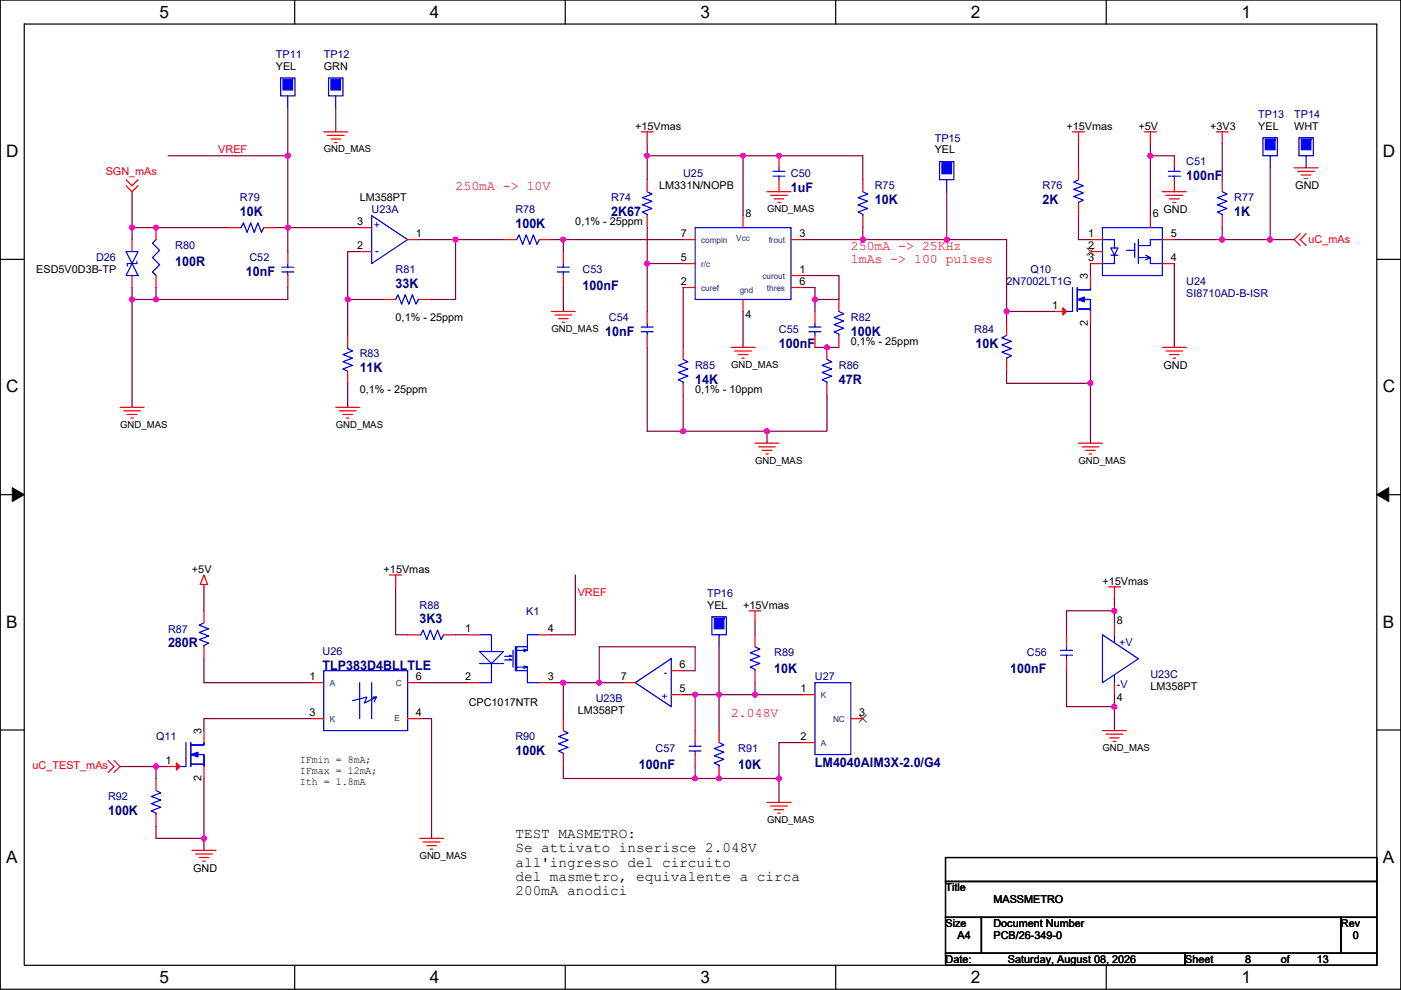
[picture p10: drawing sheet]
<svg xmlns="http://www.w3.org/2000/svg" width="297mm" height="210mm" viewBox="0 0 297 210" stroke-linecap="round" stroke-linejoin="round" font-family="sans-serif">
<path d="M.1 0h296.9v209.8h-296.9zM5.1 5.1h286.8v199.6h-286.8z" fill="none" stroke="#000" stroke-width=".25"/>
<g fill="#fff">
<path d="M33.8 .5h2v4.1h-2z"/>
<path d="M33.8 205.3h2v4h-2z"/>
</g>
<path d="M62.5 0v5.1M62.5 204.7v5.1" fill="none" stroke="#000" stroke-width=".25"/>
<g fill="#fff">
<path d="M91.1 .5h2.1v4.1h-2.1z"/>
<path d="M91.1 205.3h2.1v4h-2.1z"/>
</g>
<path d="M119.8 0v5.1M119.8 204.7v5.1" fill="none" stroke="#000" stroke-width=".25"/>
<g fill="#fff">
<path d="M148.5 .5h2v4.1h-2z"/>
<path d="M148.5 205.3h2v4h-2z"/>
</g>
<path d="M177.2 0v5.1M177.2 204.7v5.1" fill="none" stroke="#000" stroke-width=".25"/>
<g fill="#fff">
<path d="M205.8 .5h2.1v4.1h-2.1z"/>
<path d="M205.8 205.3h2.1v4h-2.1z"/>
</g>
<path d="M234.5 0v5.1M234.5 204.7v5.1" fill="none" stroke="#000" stroke-width=".25"/>
<g fill="#fff">
<path d="M263.2 .5h2v4.1h-2z"/>
<path d="M263.2 205.3h2v4h-2z"/>
<path d="M1.3 30.1h2.7v4h-2.7z"/>
<path d="M293.2 30.1h2.6v4h-2.6z"/>
<path d="M1.3 80h2.7v4h-2.7z"/>
<path d="M293.2 80h2.6v4h-2.6z"/>
</g>
<path d="M.1 55h5M291.9 55h5.1" fill="none" stroke="#000" stroke-width=".25"/>
<g fill="#fff">
<path d="M1.3 129.9h2.5v4h-2.5z"/>
<path d="M293.2 129.9h2.4v4h-2.4z"/>
</g>
<path d="M.1 104.9h5M291.9 104.9h5.1" fill="none" stroke="#000" stroke-width=".25"/>
<path d="M2.6 103.4l2.5 1.5-2.5 1.5zM291.9 104.9l2.5-1.5v3z" fill="#000" stroke="#000" stroke-width=".21"/>
<g fill="#fff">
<path d="M1.3 179.8h2.5v4.1h-2.5z"/>
<path d="M293.2 179.8h2.4v4.1h-2.4z"/>
</g>
<path d="M.1 154.8h5M291.9 154.8h5.1M200.5 181.9h91.4v5.1h-91.4zM200.5 187h91.4v7.6h-91.4zM200.5 194.6h7.6v7.6h-7.6zM208.1 194.6h76.2v7.6h-76.2zM284.3 194.6h7.6v7.6h-7.6zM200.5 202.2h50.8v2.5h-50.8zM251.3 202.2h40.6v2.5h-40.6z" fill="none" stroke="#000" stroke-width=".25"/>
<g fill="none" stroke="#f00" stroke-width=".25">
<path d="M26.7 39.4l1.3 1.3 1.3-1.3M26.7 38.1l1.3 1.3 1.3-1.3M61 22.9h.1M68.6 28h5.1M69.4 28.7h3.6M70.2 29.5h2M70.9 30.2h.5M71.2 22.9h.1M136 28h2.5M137.2 28v2.5M137.2 38.1v2.6M165.2 38.1v2.6"/>
<path d="M165.2 33v2.6M182.9 38.1v2.6M227.4 28h2.5M228.7 28v2.5M228.7 35.6v2.5M242.6 28h2.6M243.9 28v2.5M249 33v2.6M249 38.1v2.6M257.9 28h2.5M259.1 28v2.5M259.1 38.1v2.6"/>
<path d="M269.3 35.6h.1M274.4 35.6h5.1M275.1 36.3h3.6M275.9 37.1h2M276.7 37.9h.5M276.9 35.6h.1M28 58.4v2.6M28 50.8v2.6M33.1 58.4v2.6M33.1 48.3v2.5M48.3 48.3h2.6M55.9 48.3h2.6"/>
<path d="M61 58.4v2.6M61 53.4v2.5M76.3 53.4h2.5M76.3 48.3h2.5M86.4 50.8h2.6M106.7 50.8h2.6M114.4 50.8h2.5M119.4 53.4v2.5M119.4 58.4v2.6M137.2 45.7v2.6M144.8 55.9h2.6M144.8 50.8h2.6"/>
<path d="M157.5 45.7v2.6M162.6 40.7h5.1M163.4 41.4h3.5M164.1 42.2h2.1M164.9 42.9h.5M167.7 58.4h2.5M167.7 50.8h2.5M182.9 45.7v2.6M200.7 40.7h.1M228.7 43.2v2.5M231.2 58.4v2.6M231.2 50.8h2.5"/>
<path d="M231.2 55.9h2.5M231.2 53.4h2.5M243.9 45.7v2.6M246.4 55.9h2.6M246.4 50.8h2.6M246.4 40.7h5.1M247.2 41.4h3.6M248 42.2h2M248.7 42.9h.5M259.1 45.7v2.6M275.7 49.6l-1.3 1.2 1.3 1.3M276.9 49.6l-1.2 1.2 1.2 1.3"/>
<path d="M73.7 78.8v2.5M73.7 71.1v2.6M81.3 63.5h2.6M89 63.5h2.5M116.9 66.1h5.1M117.7 66.8h3.5M118.4 67.6h2.1M119.2 68.3h.5M137.2 71.1v2.6M137.2 66.1v2.5M144.8 61h2.6M144.8 73.7v2.5"/>
<path d="M155 73.7h5.1M155.8 74.4h3.5M156.5 75.2h2.1M157.3 76h.5M157.5 63.5v2.6M167.7 61h2.5M172.8 66.1v2.5M172.8 71.1v2.6M175.3 73.7v2.5M177.9 63.5v2.6M177.9 71.1v2.6M213.4 68.6v2.5"/>
<path d="M213.4 76.2v2.6M223.6 66.1h2.5M231.2 66.1v2.5M246.4 73.7h5.1M247.2 74.4h3.6M248 75.2h2M248.7 76h.5M25.5 86.4h5M26.2 87.1h3.6M27 87.9h2M27.7 88.7h.6M71.2 86.4h5.1"/>
<path d="M71.9 87.1h3.6M72.7 87.9h2M73.5 88.7h.5M144.8 81.3v2.5M160.1 94h5.1M160.8 94.8h3.6M161.6 95.5h2M162.4 96.3h.5M175.3 81.3v2.5M228.7 94h5M229.4 94.8h3.6M230.2 95.5h2"/>
<path d="M230.9 96.3h.6M43.2 121.9l.8 2.1h-1.5zM43.2 124v.5M43.2 129.6v2.5M43.2 137.2v2.5M82.6 121.9h2.6M83.9 121.9v2.6M86.4 134.6h2.6M94 134.6h2.6M99.1 134.6h2.6M114.4 134.6h2.5M152.5 137.2h.1"/>
<path d="M158.8 129.6h2.6M160.1 129.6v2.5M160.1 134.6v2.6M226.1 134.6v2.6M226.1 139.7v2.6M235 124.5h2.6M236.3 124.5v2.5M236.3 132.1v2.5M43.2 155v2.5M66.1 144.8h2.5M66.1 152.4h2.5M86.4 144.8h2.6"/>
<path d="M86.4 152.4h2.6M99.1 144.8h2.6M114.4 144.8h2.5M119.4 152.4v2.6M132.1 144.8h2.6M142.3 142.3h2.5M142.3 147.3h2.5M147.4 155v2.5M152.5 155v2.5M160.1 142.3v2.5M170.2 147.3h2.6M170.2 157.5h2.6"/>
<path d="M180.4 152.4h2.5M233.7 155h5.1M234.5 155.7h3.6M235.3 156.5h2M236 157.2h.5M236.3 144.8v2.5M22.9 161.3l1.3 1.3-1.3 1.3M24.2 161.3l1.3 1.3-1.3 1.3M33.1 165.1v2.6M33.1 172.7v2.6M35.6 162.6h2.6M43.2 162.6v2.5"/>
<path d="M89 177.8h5M89.7 178.6h3.6M90.5 179.3h2M119.4 160v2.6M147.4 160v2.6M152.5 162.6v2.5M162.6 170.2h5.1M163.4 171h3.5M164.1 171.7h2.1M164.9 172.5h.5M40.7 180.4h5.1M41.5 181.1h3.5"/>
<path d="M42.2 181.9h2.1M43 182.6h.5M91.2 180.1h.6"/>
</g>
<g fill="none" stroke="#00f" stroke-width=".25">
<path d="M59.5 16.5h3v3.8h-3zM69.7 16.5h3v3.8h-3zM61 20.3v2.6M71.2 20.3v2.6M163.9 37.4h2.5M163.9 36.3h2.5M165.2 35.6v.7M165.2 37.4v.7M199.2 34.3h3v3.8h-3zM200.7 38.1v2.6M228.7 38.1l-1.1 .5 2.1 .8-2.1 .8 2.1 .7-2.1 .8 2.1 .7-1 .5v.3M247.7 36.3h2.6"/>
<path d="M247.7 37.4h2.6M249 37.4v.7M249 35.6v.7M267.8 29.2h3v3.8h-3zM269.3 33v2.6M275.4 29.2h3v3.8h-3zM276.9 33v2.6M26.7 53.4h2.6l-1.3 2.5zM28 55.9l1.3 2.5h-2.6zM29 55.4v.5h-2v.5M33.1 50.8l-.8 .8 1.5 1.5-1.5 1.5 1.5 1.6-1.5 1.5 .8 .7M50.9 48.3h.2l.5-1 .8 2 .7-2 .8 2 .8-2 .7 2 .5-1"/>
<path d="M59.8 57.7h2.5M59.8 56.7h2.5M61 55.9v.8M61 57.7v.7M78.8 45.7l7.6 5.1-7.6 5.1zM109.3 50.8h.2l.5-1 .8 2 .8-2 .7 2 .8-2 .8 2 .5-1M118.2 56.7h2.5M118.2 57.7h2.5M119.4 57.7v.7M119.4 55.9v.8M137.2 40.7l1 .5-2 .7 2 .8-2 .8 2 .7-2 .8 1 .5v.2M147.4 48.3h20.3v15.2h-20.3z"/>
<path d="M182.9 40.7l1.1 .5-2.1 .7 2.1 .8-2.1 .8 2.1 .7-2.1 .8 1 .5v.2M233.7 48.3h12.7v10.1h-12.7zM233.7 50.8h2.6v1.8M235.5 54.1h1.5M235.5 52.6h1.5l-.7 1.5zM236.3 54.1v1.8h-2.6M238.8 53.1h1.8M240.6 51.6v3M241.4 50.8v5.1M241.4 54.6h2.5v1.3h2.5M242.9 54.1l1 .5-1 .5M243.9 54.9h.1"/>
<path d="M246.4 50.8h-2.5v1.3h-2.5M259.1 40.7l1.1 .5-2.1 .7 2.1 .8-2.1 .8 2.1 .7-2.1 .8 1 .5v.2M73.7 73.7v.2l1 .5-2 .8 2 .8-2 .7 2 .8-2 .8 1 .5M83.9 63.5l.5-1 .8 2 .7-2 .8 2 .7-2 .8 2 .5-1h.3M136 70.4h2.5M136 69.4h2.5M137.2 68.6v.8M137.2 70.4v.7M144.8 76.2l1.1 .5-2.1 .8 2.1 .8-2.1 .7 2.1 .8-2.1 .7 1 .5v.3M171.5 69.4h2.5M171.5 70.4h2.5M172.8 70.4v.7"/>
<path d="M172.8 68.6v.8M175.3 76.2l1 .5-2 .8 2 .8-2 .7 2 .8-2 .7 1 .5v.3M177.9 66.1l1 .5-2.1 .7 2.1 .8-2.1 .8 2.1 .7-2.1 .8 1.1 .5v.2M213.4 71.1l-1 .5 2 .8-2 .8 2 .7-2 .8 2 .8-1 .5v.2M227.4 61v5.1h-1.3M228.4 61.5h2.8v-.5v.5h-2.5M228.4 61v5.1M228.4 65.6h2.8M228.7 65.6h2.2M229.7 63.5h1.5v2.6v-2.6h-1M43.2 132.1l-1 .5 2.1 .8-2.1 .7 2.1 .8-2.1 .8 2.1 .7-1.1 .5v.3M89 134.6h.2l.5-1 .8 2.1 .7-2.1 .8 2.1 .8-2.1 .7 2.1 .5-1.1"/>
<path d="M101.7 138.2h5l-2.5 2.5zM101.7 134.6h2.5v3.6M108 139l.5 .2h-1.5M108 139.7l.5 .3h-1.5M108.8 137.9v3.6M109.5 137.2v5.1M109.5 137.9h2.3M111.1 137.7l.7 .2M111.8 137.2h-2.5v5.1h2.5M111.8 137.2v.7M111.8 137.9l-.7 .3M114.4 134.6h-2.6v2.6"/>
<path d="M150.9 130.8h3.1v3.8h-3.1zM152.5 134.6v2.6M160.1 137.2l1 .5-2 .8 2 .7-2 .8 2 .7-2 .8 1 .5v.3M224.8 137.9h2.6M224.8 139h2.6M226.1 139v.7M226.1 137.2v.7M233.7 134.6l7.7 5.1-7.7 5.1zM236.3 134.6v1.6M39.4 157.5v5.1h-1.2M40.4 157.5v5.1M40.7 158h2.5v-.5v.5h-2.8"/>
<path d="M68.6 142.3h17.8v12.7h-17.8zM76.3 144.8v7.6M78.8 144.8v7.6M79.1 147.8h.7l-2.5 1.3 .5-1.3-3.1 .8M79.8 147.8l-.5 1.1M101.7 140.7h5M104.2 140.7v4.1h-2.5M109.5 141.5h2.3M111.1 141.2l.7 .3M111.8 142.3v2.5h2.6M111.8 141.5v.8M111.8 141.5l-.7 .3"/>
<path d="M119.4 155l1.1 .5-2.1 .7 2.1 .8-2.1 .8 2.1 .7-2.1 .8 1 .5v.2M134.7 144.8l7.6-5.1v10.2zM146.1 158.3h2.6M146.1 159.3h2.6M147.4 159.3v.7M147.4 157.5v.8M152.5 157.5l1 .5-2.1 .8 2.1 .7-2.1 .8 2.1 .8-2.1 .7 1.1 .5v.3M172.8 144.8h7.6v15.2h-7.6zM236.3 143.3v1.5M33.1 167.7l1 .5-2 .7 2 .8-2 .8 2 .7-2 .8 1 .5v.2M40.4 162.1h2.8M40.7 162.1h2.3"/>
<path d="M41.7 160h1.5v2.6v-2.6h-1"/>
</g>
<g fill="#00f" stroke="#00f" stroke-width=".25">
<path d="M268.3 29.5v2.3h2v-2.3z" fill-rule="evenodd"/>
<path d="M228.4 63.5l1.5-.5v1z" fill-rule="evenodd"/>
<path d="M40.4 160l1.6-.5v1z" fill-rule="evenodd"/>
<path d="M151.4 131.1v2.3h2.1v-2.3z" fill-rule="evenodd"/>
<path d="M70.2 16.8v2.3h2v-2.3z" fill-rule="evenodd"/>
<path d="M275.9 29.5v2.3h2v-2.3z" fill-rule="evenodd"/>
<path d="M60 16.8v2.3h2v-2.3z" fill-rule="evenodd"/>
<path d="M199.7 34.6v2.3h2v-2.3z" fill-rule="evenodd"/>
</g>
<g fill="#f00" stroke="#f00" stroke-width=".25">
<path d="M225.4 65.3l.7 .8-.7 .7z"/>
<path d="M37.4 161.8l.8 .8-.8 .7z"/>
</g>
<path d="M230.4 52.6l1.6 1.5M232 52.6l-1.6 1.5M182.2 151.7l1.5 1.5M183.7 151.7l-1.5 1.5" fill="none" stroke="#804000" stroke-width=".21"/>
<g fill="none" stroke="#800040" stroke-width=".25">
<path d="M35.6 33h25.4M61 22.9v10.1M61 33v15.3M71.2 22.9v5.1M137.2 30.5v2.5M137.2 33v5.1M137.2 33h20.3M157.5 33h25.4v5.1M157.5 33v12.7M228.7 30.5v5.1M243.9 30.5v2.5M243.9 33v12.7"/>
<path d="M243.9 33h5.1M259.1 30.5v7.6M269.3 35.6v15.2M28 40.7v7.6M28 48.3v2.5M28 48.3h20.3M58.5 48.3h2.5M61 48.3h15.3M61 48.3v5.1M76.3 53.4h-2.6v10.1M89 50.8h7.6M96.6 50.8h10.1"/>
<path d="M96.6 50.8v12.7h-5.1M116.9 50.8h2.5M119.4 50.8h25.4M119.4 50.8v2.6M137.2 55.9v10.2M137.2 55.9h7.6M137.2 48.3v7.6M170.2 58.4h7.7v5.1h-5.1M170.2 50.8h12.7M182.9 48.3v2.5M182.9 50.8h17.8M200.7 50.8h12.7v15.3"/>
<path d="M200.7 40.7v10.1M228.7 45.7v5.1h2.5M231.2 55.9v2.5M249 50.8h10.1M249 55.9v17.8M259.1 50.8h10.2M259.1 48.3v2.5M269.3 50.8h5.1M28 63.5v22.9M28 63.5h5.1M28 61v2.5M33.1 61v2.5"/>
<path d="M61 61v2.5h-27.9M73.7 63.5v7.6M73.7 63.5h7.6M119.4 61v5.1M137.2 73.7v17.8h7.6M144.8 61v12.7M157.5 66.1v7.6M170.2 61h2.6v2.5M172.8 63.5v2.6M177.9 73.7h-5.1M213.4 66.1h10.2M213.4 66.1v2.5"/>
<path d="M213.4 78.8v2.5h17.8M231.2 68.6v12.7M73.7 81.3v5.1M144.8 91.5h17.8M144.8 83.8v7.7M162.6 91.5v2.5M175.3 83.8v7.7h-12.7M231.2 81.3v12.7M43.2 124.5v5.1M43.2 139.7v5.1h22.9M83.9 124.5v10.1h2.5M96.6 134.6h2.5"/>
<path d="M122 121.9v12.7h-5.1M152.5 137.2v10.1h-5.1v7.7M160.1 132.1v2.5M236.3 127v2.6M236.3 129.6h-10.2v5M236.3 129.6v2.5M66.1 152.4h-22.9v2.6M89 152.4h2.5v25.4M89 144.8h10.1M116.9 144.8h2.5M127.1 144.8h-7.7v7.6M127.1 144.8h5"/>
<path d="M144.8 147.3h2.6M144.8 142.3h2.6v-5.1h-20.3v7.6M160.1 147.3h10.1M160.1 144.8v2.5M160.1 147.3h-7.6v7.7M170.2 157.5h-5v7.6M226.1 142.3v7.6h10.2M236.3 147.3v2.6M236.3 149.9v5.1M25.5 162.6h7.6M33.1 162.6h2.5M33.1 162.6v2.5"/>
<path d="M33.1 175.3v2.5h10.1M43.2 165.1v12.7M43.2 177.8v2.6M119.4 162.6v2.5h28M147.4 165.1h17.8M147.4 162.6v2.5M165.2 165.1v5.1"/>
</g>
<g fill="#f0f" stroke="#f0f" stroke-width=".25">
<circle cx="61" cy="33" r=".5"/>
<circle cx="243.9" cy="33" r=".5"/>
<circle cx="157.5" cy="33" r=".5"/>
<circle cx="137.2" cy="33" r=".5"/>
<circle cx="165.1" cy="33" r=".5"/>
<circle cx="33.1" cy="48.3" r=".5"/>
<circle cx="61" cy="48.3" r=".5"/>
<circle cx="96.6" cy="50.8" r=".5"/>
<circle cx="119.4" cy="50.8" r=".5"/>
<circle cx="182.9" cy="50.8" r=".5"/>
<circle cx="200.7" cy="50.8" r=".5"/>
<circle cx="213.4" cy="66" r=".5"/>
<circle cx="259.1" cy="50.8" r=".5"/>
<circle cx="269.3" cy="50.8" r=".5"/>
<circle cx="137.2" cy="55.9" r=".5"/>
<circle cx="28" cy="63.5" r=".5"/>
<circle cx="33.1" cy="63.5" r=".5"/>
<circle cx="73.7" cy="63.5" r=".5"/>
<circle cx="172.8" cy="63.5" r=".5"/>
<circle cx="175.3" cy="73.7" r=".5"/>
<circle cx="231.2" cy="81.3" r=".5"/>
<circle cx="162.6" cy="91.4" r=".5"/>
<circle cx="144.8" cy="91.4" r=".5"/>
<circle cx="236.3" cy="129.5" r=".5"/>
<circle cx="236.3" cy="149.9" r=".5"/>
<circle cx="33.1" cy="162.6" r=".5"/>
<circle cx="43.2" cy="177.8" r=".5"/>
<circle cx="147.4" cy="147.3" r=".5"/>
<circle cx="160.1" cy="147.3" r=".5"/>
<circle cx="152.4" cy="147.3" r=".5"/>
<circle cx="165.1" cy="165.1" r=".5"/>
<circle cx="152.4" cy="165.1" r=".5"/>
<circle cx="147.4" cy="165.1" r=".5"/>
<circle cx="119.4" cy="144.8" r=".5"/>
<circle cx="127" cy="144.8" r=".5"/>
<circle cx="28" cy="48.3" r=".5"/>
</g>
<g font-size="3.6">
<text x="33.8" y="3.8">5</text>
<text x="91.1" y="3.8">4</text>
<text x="148.5" y="3.8">3</text>
<text x="205.8" y="3.8">2</text>
<text x="263.2" y="3.8">1</text>
<text x="1.3" y="33.3">D</text>
<text x="293.2" y="33.3">D</text>
<text x="1.3" y="83.2">C</text>
<text x="293.2" y="83.2">C</text>
<text x="1.3" y="133.2">B</text>
<text x="293.2" y="133.2">B</text>
<text x="1.3" y="183.1">A</text>
<text x="293.2" y="183.1">A</text>
<text x="33.8" y="208.5">5</text>
<text x="91.1" y="208.5">4</text>
<text x="148.5" y="208.5">3</text>
<text x="205.8" y="208.5">2</text>
<text x="263.2" y="208.5">1</text>
</g>
<g font-size="3">
<text x="109.3" y="177.7">TEST MASMETRO:</text>
<text x="109.3" y="180.8">Se attivato inserisce 2.048V</text>
<text x="109.3" y="183.8">all'ingresso del circuito</text>
<text x="109.3" y="186.9">del masmetro, equivalente a circa</text>
<text x="109.3" y="189.9">200mA anodici</text>
</g>
<g font-size="2.8" fill="#f00">
<text x="96.6" y="40.4">250mA -&gt; 10V</text>
<text x="180.4" y="53.1">250mA -&gt; 25KHz</text>
<text x="180.4" y="55.9">1mAs -&gt; 100 pulses</text>
<text x="155" y="152.1">2.048V</text>
</g>
<g font-size="2.8" fill="#000080">
<text x="167.7" y="40.7">1uF</text>
<text x="251.5" y="38.2">100nF</text>
<text x="50.9" y="45.8">10K</text>
<text x="129.6" y="45.8">2K67</text>
<text x="185.5" y="43.2">10K</text>
<text x="221" y="43.2">2K</text>
<text x="261.7" y="45.8">1K</text>
<text x="109.3" y="48.3">100K</text>
<text x="37.1" y="56.5">100R</text>
<text x="52.1" y="58.5">10nF</text>
<text x="83.9" y="61">33K</text>
<text x="123.5" y="61.5">100nF</text>
<text x="128.3" y="71.2">10nF</text>
<text x="180.4" y="71.2">100K</text>
<text x="165.2" y="73.7">100nF</text>
<text x="206.8" y="73.7">10K</text>
<text x="76.3" y="78.8">11K</text>
<text x="147.4" y="81.3">14K</text>
<text x="177.9" y="81.3">47R</text>
<text x="35.6" y="137.2">280R</text>
<text x="89" y="132.1">3K3</text>
<text x="68.4" y="142">TLP383D4BLLTLE</text>
<text x="164.1" y="142.8">10K</text>
<text x="214.2" y="142.8">100nF</text>
<text x="109.3" y="160.1">100K</text>
<text x="135.4" y="163.1">100nF</text>
<text x="156.5" y="163.1">10K</text>
<text x="172.8" y="162.6">LM4040AIM3X-2.0/G4</text>
<text x="22.9" y="172.8">100K</text>
</g>
<g font-size="2.3" fill="#000080">
<text x="58.5" y="12.2">TP11</text>
<text x="68.6" y="12.2">TP12</text>
<text x="266.8" y="24.9">TP13</text>
<text x="274.4" y="24.9">TP14</text>
<text x="198.2" y="30">TP15</text>
<text x="251.5" y="35.1">C51</text>
<text x="144.8" y="37.6">U25</text>
<text x="167.7" y="37.6">C50</text>
<text x="185.5" y="40.2">R75</text>
<text x="221" y="40.2">R76</text>
<text x="50.9" y="42.7">R79</text>
<text x="78.8" y="45.3">U23A</text>
<text x="109.3" y="45.3">R78</text>
<text x="129.6" y="42.7">R74</text>
<text x="261.7" y="42.7">R77</text>
<text x="37.1" y="52.9">R80</text>
<text x="20.4" y="55.4">D26</text>
<text x="52.9" y="55.4">C52</text>
<text x="83.9" y="58">R81</text>
<text x="123.5" y="58">C53</text>
<text x="218.5" y="58">Q10</text>
<text x="213.4" y="60.5">2N7002LT1G</text>
<text x="251.5" y="60.5">U24</text>
<text x="251.5" y="63">SI8710AD-B-ISR</text>
<text x="129.1" y="68.1">C54</text>
<text x="165.2" y="70.7">C55</text>
<text x="180.4" y="68.1">R82</text>
<text x="206.6" y="70.7">R84</text>
<text x="76.3" y="75.7">R83</text>
<text x="147.4" y="78.3">R85</text>
<text x="177.9" y="78.3">R86</text>
<text x="89" y="129.1">R88</text>
<text x="111.6" y="130.3">K1</text>
<text x="149.9" y="126.5">TP16</text>
<text x="35.6" y="134.2">R87</text>
<text x="68.4" y="139">U26</text>
<text x="164.1" y="139.2">R89</text>
<text x="217.7" y="139.2">C56</text>
<text x="243.9" y="143.8">U23C</text>
<text x="126.3" y="148.9">U23B</text>
<text x="172.8" y="144.3">U27</text>
<text x="33.1" y="157">Q11</text>
<text x="109.3" y="157">R90</text>
<text x="139" y="159.6">C57</text>
<text x="156.5" y="159.6">R91</text>
<text x="22.9" y="169.7">R92</text>
</g>
<g font-size="2.3">
<text x="58.5" y="14.8">YEL</text>
<text x="68.6" y="14.8">GRN</text>
<text x="134.7" y="27.5">+15Vmas</text>
<text x="226.1" y="27.5">+15Vmas</text>
<text x="241.4" y="27.5">+5V</text>
<text x="256.6" y="27.5">+3V3</text>
<text x="266.8" y="27.5">YEL</text>
<text x="274.4" y="27.5">WHT</text>
<text x="198.2" y="32.6">YEL</text>
<text x="139.8" y="40.2">LM331N/NOPB</text>
<text x="274.6" y="40.2">GND</text>
<text x="75.8" y="47.8">3</text>
<text x="76.3" y="42.7">LM358PT</text>
<text x="122" y="47.8">0,1% - 25ppm</text>
<text x="158.1" y="46">8</text>
<text x="244.4" y="46">6</text>
<text x="246.7" y="45.3">GND</text>
<text x="75.8" y="52.8">2</text>
<text x="88.2" y="50.3">1</text>
<text x="144.3" y="50.3">7</text>
<text x="169.5" y="50.3">3</text>
<text x="230.7" y="50.3">1</text>
<text x="230.7" y="52.8">2</text>
<text x="248.2" y="50.3">5</text>
<text x="7.7" y="58">ESD5V0D3B-TP</text>
<text x="144.3" y="55.4">5</text>
<text x="169.5" y="57.9">1</text>
<text x="230.7" y="59.2" transform="rotate(-90 230.7 59.2)">3</text>
<text x="230.7" y="55.4">3</text>
<text x="248.2" y="55.4">4</text>
<text x="144.3" y="60.5">2</text>
<text x="169.5" y="60.5">6</text>
<text x="223.1" y="65.5">1</text>
<text x="83.9" y="68.1">0,1% - 25ppm</text>
<text x="158.1" y="67.4">4</text>
<text x="230.7" y="69.1" transform="rotate(-90 230.7 69.1)">2</text>
<text x="180.4" y="73.2">0,1% - 25ppm</text>
<text x="76.3" y="83.4">0,1% - 25ppm</text>
<text x="147.4" y="83.4">0,1% - 10ppm</text>
<text x="246.7" y="78.3">GND</text>
<text x="40.7" y="121.5">+5V</text>
<text x="81.3" y="121.5">+15Vmas</text>
<text x="233.7" y="124">+15Vmas</text>
<text x="149.9" y="129.1">YEL</text>
<text x="157.5" y="129.1">+15Vmas</text>
<text x="98.6" y="134.1">1</text>
<text x="116.1" y="134.1">4</text>
<text x="236.8" y="132.4">8</text>
<text x="144.1" y="141.7">6</text>
<text x="65.6" y="144.3">1</text>
<text x="88.2" y="144.3">6</text>
<text x="98.6" y="144.3">2</text>
<text x="99.4" y="149.6">CPC1017NTR</text>
<text x="116.1" y="144.3">3</text>
<text x="131.6" y="144.3">7</text>
<text x="144.1" y="146.8">5</text>
<text x="169.7" y="146.8">1</text>
<text x="236.8" y="148.6">4</text>
<text x="243.9" y="146.3">LM358PT</text>
<text x="42.7" y="155.7" transform="rotate(-90 42.7 155.7)">3</text>
<text x="65.6" y="151.9">3</text>
<text x="88.2" y="151.9">4</text>
<text x="122.5" y="151.4">LM358PT</text>
<text x="182.2" y="151.9">3</text>
<text x="63.6" y="161.9">IFmin = 8mA;</text>
<text x="169.7" y="157">2</text>
<text x="35.1" y="162.1">1</text>
<text x="42.7" y="165.7" transform="rotate(-90 42.7 165.7)">2</text>
<text x="63.6" y="164.1">IFmax = 12mA;</text>
<text x="63.6" y="166.4">Ith = 1.8mA</text>
<text x="41" y="185">GND</text>
<text x="200.5" y="189">Title</text>
<text x="210.6" y="191.6">MASSMETRO</text>
<text x="200.5" y="196.6">Size</text>
<text x="210.6" y="196.6">Document Number</text>
<text x="284.3" y="196.6">Rev</text>
<text x="203" y="199.2">A4</text>
<text x="210.6" y="199.2">PCB/26-349-0</text>
<text x="286.8" y="199.2">0</text>
<text x="200.5" y="204.3">Date:</text>
<text x="213.7" y="204.3">Saturday, August 08, 2026</text>
<text x="251.3" y="204.3">Sheet</text>
<text x="264" y="204.3">8</text>
<text x="271.6" y="204.3">of</text>
<text x="279.2" y="204.3">13</text>
</g>
<g font-size="2.3" fill="#f00">
<text x="46.3" y="32.5">VREF</text>
<text x="22.4" y="37.1">SGN_mAs</text>
<text x="277.4" y="51.6">uC_mAs</text>
<text x="122.5" y="126.5">VREF</text>
<text x="6.9" y="163.1">uC_TEST_mAs</text>
</g>
<g font-size="2.3" fill="#00f">
<text x="80.6" y="47" transform="rotate(180 80.6 47)">+</text>
<text x="80.3" y="52.8" transform="rotate(180 80.3 52.8)">-</text>
<text x="237.3" y="136.9">+V</text>
<text x="140.8" y="143.3">-</text>
<text x="140.3" y="148.4">+</text>
<text x="236.8" y="145.8">-V</text>
</g>
<g font-size="2">
<text x="68.6" y="32.3">GND_MAS</text>
<text x="162.6" y="45">GND_MAS</text>
<text x="116.9" y="70.4">GND_MAS</text>
<text x="155" y="78">GND_MAS</text>
<text x="25.5" y="90.7">GND_MAS</text>
<text x="71.2" y="90.7">GND_MAS</text>
<text x="160.1" y="98.4">GND_MAS</text>
<text x="228.7" y="98.4">GND_MAS</text>
<text x="233.7" y="159.3">GND_MAS</text>
<text x="162.6" y="174.6">GND_MAS</text>
<text x="89" y="182.2">GND_MAS</text>
</g>
<g font-size="1.8" fill="#004080">
<text x="148.7" y="51.6">compin</text>
<text x="156.1" y="51.1">Vcc</text>
<text x="163" y="51.6">frout</text>
<text x="148.7" y="56.7">r/c</text>
<text x="161.6" y="59.2">curout</text>
<text x="148.7" y="61.8">curef</text>
<text x="156.8" y="62.2">gnd</text>
<text x="162.6" y="61.8">thres</text>
<text x="69.9" y="145.6">A</text>
<text x="83.9" y="145.6">C</text>
<text x="174.1" y="148.1">K</text>
<text x="69.9" y="153.2">K</text>
<text x="83.6" y="153">E</text>
<text x="176.6" y="153.2">NC</text>
<text x="174.1" y="158.3">A</text>
</g>
</svg>
